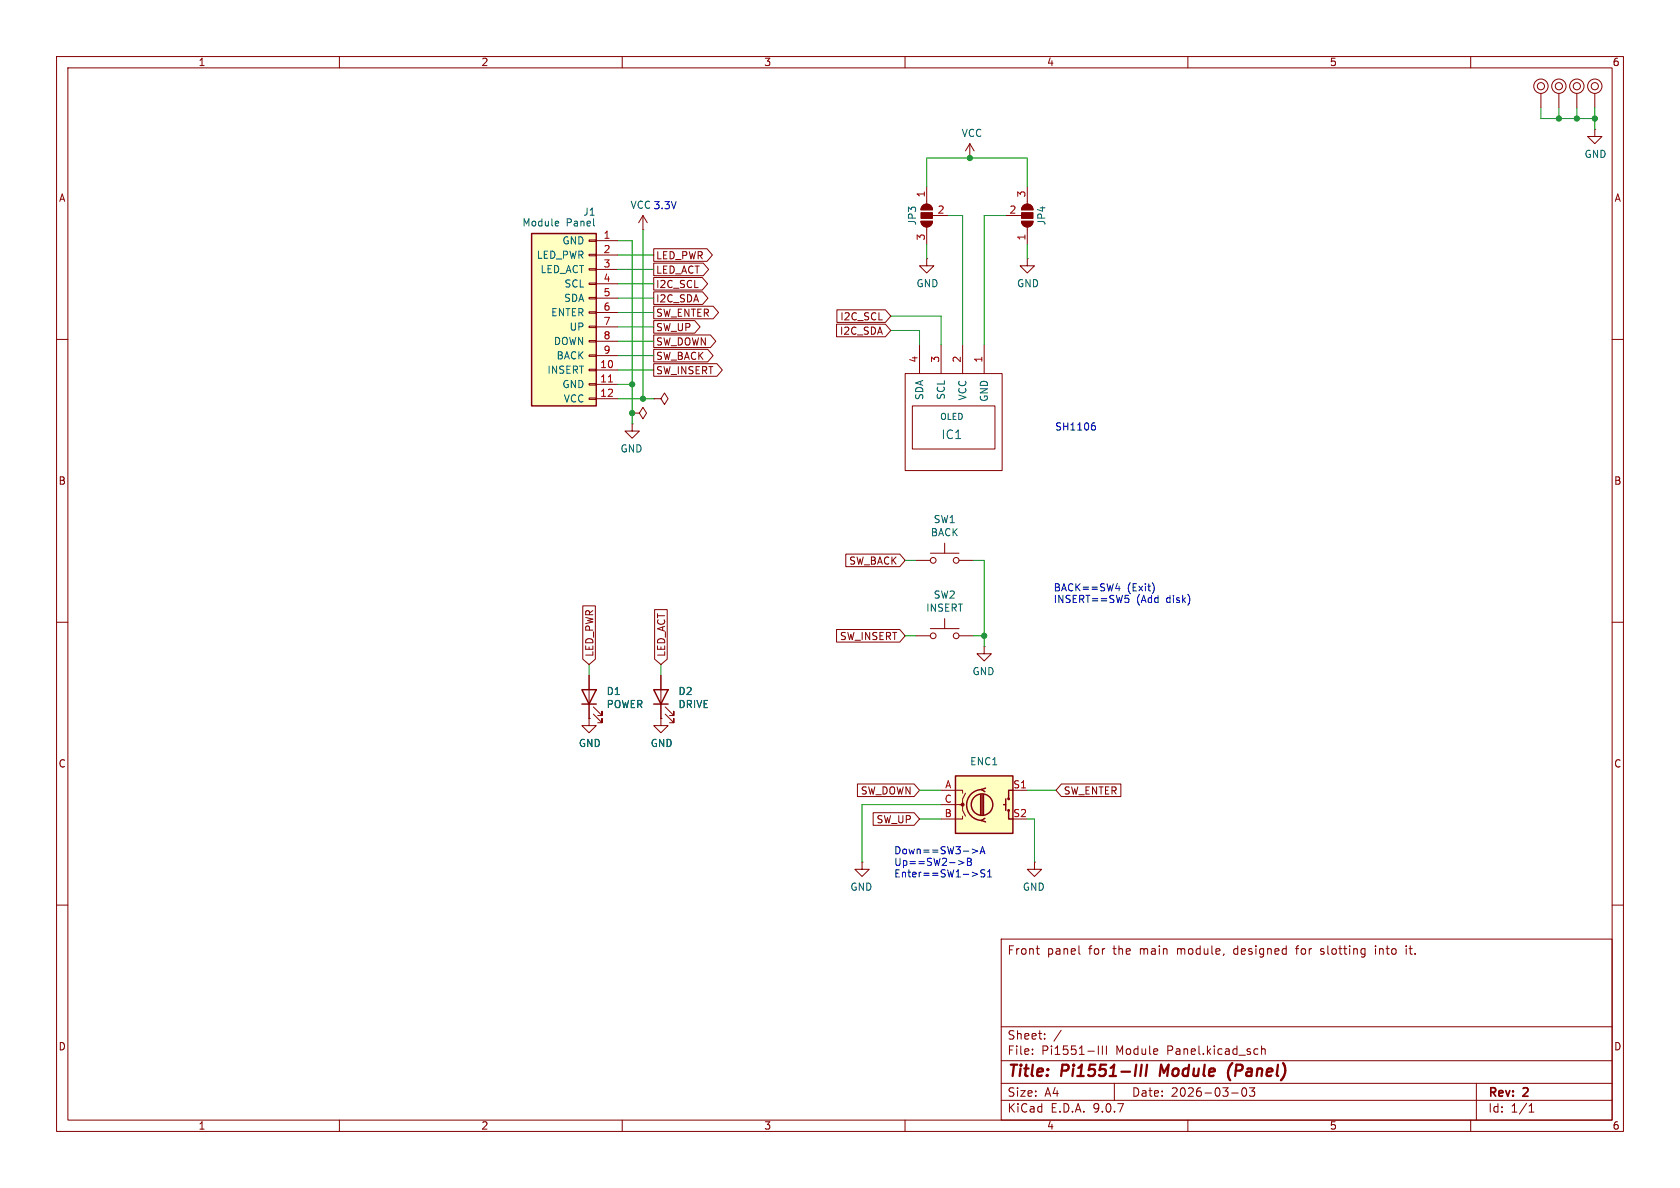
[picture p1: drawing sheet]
<svg xmlns="http://www.w3.org/2000/svg" width="297mm" height="210mm" viewBox="0 0 297 210" stroke-linecap="round" stroke-linejoin="round" font-family="sans-serif">
<g fill="none" stroke="#840000" stroke-width=".18">
<path d="M10 10h277v190h-277zM12 12h273v186h-273zM60 10v2M110 10v2M160 10v2M210 10v2M260 10v2M272.4 16.5v2.6M278.8 16.5v2.6M281.9 22.9v1.2h1.3l-1.3 1.3-1.2-1.3h1.2M281.9 22.9h.1M10 60h2"/>
<path d="M285 60h2M10 110h2M285 110h2M10 160h2M177 166h108v32h-108zM183.2 167.7h.5M183.5 168.6l.2 .1M190.7 168.5l.3 .2M229 167.7h.6M233.5 168.6l.4 .1M233.7 167.7l-.2 .2 .2 .3M243.2 167.2v.1"/>
<path d="M243.2 167.7v1M248.6 167.2v.1M248.6 167.7v1M249.1 167.7h.6M285 160h2M60 198v2M110 198v2M160 198v2M177 194.5h108M177 191.5h108M177 187.5h108M177 181.5h108"/>
<path d="M182.5 186.3v.1M182.5 185.5v.1M184.7 183.6v.1M184.7 182.8v.1M187.6 182.1l-1.3 2M194.2 184.9v1.5M194.9 184.9v1.5M195.6 184.9v1.5M197 191.5v3M210 198v2M217.7 193.2h1.2M219.7 192.4a.81 .81 0 0 0 .3 1.4l.2-.1 .2-.5-.2-.8"/>
<path d="M221.8 192.3l-.5 .6 .4 .1v.7l-.2 .1h-.4l-.2-.1M222.2 185.4l.2 .1M222.4 186.3l-.2 .1M223 184.9v1.5M223 185.5l.2-.1 .4 .1 .1 .9M260 198v2M261 191.5v6.5M270.3 196.6h.9M270.3 195.5l.4-.4v1.5"/>
<circle cx="272.4" cy="15.2" r=".63"/>
<circle cx="272.4" cy="15.2" r="1.27"/>
<circle cx="278.8" cy="15.2" r=".63"/>
<circle cx="278.8" cy="15.2" r="1.27"/>
</g>
<path d="M200.9 188.2l-.3 2M201.8 188.2l-.2 2M202.8 188.2l-.3 2M205.3 188.2l-.3 2M217.9 187.9a2.35 2.35 0 0 0-.4 3.1" fill="none" stroke="#840000" stroke-width=".4"/>
<path d="M168.9 137.2h10.2v10.1h-10.2z" fill="#ffffc2"/>
<g fill="none" stroke="#840000" stroke-width=".25">
<path d="M102.9 121.9h2.5l-1.3 2.6zM102.9 124.5h2.5M115.6 121.9h2.5l-1.3 2.6zM115.6 124.5h2.5M168.9 137.2h10.2v10.1h-10.2zM173.6 139.6a2.73 2.73 0 0 0-2.7 2.7 2.73 2.73 0 0 0 2.7 2.7M174.2 139.3l-.7 .3 .6 .4M179.1 139.7h-.8v1.5M173.4 140.5v3.5M173.6 140.5v3.5M173.9 140.5v3.5M174.1 144.7l-.6 .3 .7 .3"/>
<path d="M177.4 142.2h.4M177.8 141.2v2.1M178.3 143.3v1.5h.8"/>
<circle cx="173.6" cy="142.2" r="1.9"/>
<circle cx="178.3" cy="143.3" r=".13"/>
<circle cx="178.3" cy="141.2" r=".13"/>
</g>
<g fill="none" stroke="#840000" stroke-width=".18">
<path d="M162.8 39.1h2a1.02 1.02 0 0 1-1 1 1.02 1.02 0 0 1-1-1zM163.1 36.4a1.02 1.02 0 0 1 1.1-.3 1.02 1.02 0 0 1 .6 1h-2zM163.8 33v3.1M164.8 38.1h2.8M163.8 45.7v1.3h1.3l-1.3 1.3-1.2-1.3h1.2M163.8 45.7h.1M163.8 40.1v3.1M104.1 119.4v7.6M116.8 119.4v7.6M104.1 127v1.3h1.3l-1.3 1.2-1.2-1.2h1.2M104.1 127h.1M104.9 126.2l1.5 1.6v-.8v.8h-.7"/>
<path d="M104.9 125l1.5 1.5v-.8v.8h-.7M116.8 127v1.3h1.3l-1.3 1.2-1.2-1.2h1.2M116.8 127h.1M117.6 126.2l1.5 1.6v-.8v.8h-.7M117.6 125l1.5 1.5v-.8v.8h-.7M166.4 139.7h3.8v.5M179.1 139.7h2.5M152.4 152.4v1.3h-1.3l1.3 1.2 1.3-1.2h-1.3M152.4 152.4h.1M166.4 142.2h3.8v1.1l.5 1M170.2 144.3v.5h-3.8M170.7 140.2l-.5 1v1h-.5"/>
<path d="M182.9 152.4v1.3h-1.3l1.3 1.2 1.2-1.2h-1.2M182.9 152.4h.1"/>
</g>
<g fill="#840000" stroke="#840000" stroke-width=".18">
<path d="M163.1 36.4a1.02 1.02 0 0 1 1.1-.3 1.02 1.02 0 0 1 .6 1h-2z"/>
<path d="M162.8 37.6h2v1h-2z"/>
<path d="M162.8 39.1h2a1.02 1.02 0 0 1-1 1 1.02 1.02 0 0 1-1-1z"/>
<circle cx="170.2" cy="142.2" r=".25"/>
</g>
<path d="M94 41.3h11.4v30.5h-11.4z" fill="#ffffc2"/>
<path d="M94 41.3h11.4v30.5h-11.4z" fill="none" stroke="#840000" stroke-width=".25"/>
<g fill="none" stroke="#840000" stroke-width=".18">
<path d="M275.6 16.5v2.6M281.9 16.5v2.6M113.7 38.1l.7 1.3M113.7 38.1l-.8 1.3M113.7 38.1v2.5M171.4 27.9h.1M171.4 25.4l-.7 1.3M171.4 25.4l.8 1.3M171.4 25.4v2.5M177.8 38.1h2.8M180.6 39.1h2a1.02 1.02 0 0 1-1 1 1.02 1.02 0 0 1-1-1zM180.9 36.4a1.02 1.02 0 0 1 1.1-.3 1.02 1.02 0 0 1 .6 1h-2z"/>
<path d="M181.6 33v3.1M104.1 42.4h1.3v.3h-1.3zM104.1 45h1.3v.2h-1.3zM104.1 47.5h1.3v.3h-1.3zM104.1 50h1.3v.3h-1.3zM104.1 52.6h1.3v.2h-1.3zM104.1 55.1h1.3v.3h-1.3zM104.1 57.7h1.3v.2h-1.3zM105.4 42.5h3.8M105.4 45.1h3.8M105.4 47.6h3.8M105.4 50.2h3.8"/>
<path d="M105.4 52.7h3.8M105.4 55.2h3.8M105.4 57.8h3.8M113.7 40.6h.1M115.6 54.1h10.5l.9 1.1-.9 1.2h-10.5zM115.6 44h9.4l.9 1.1-.9 1.1h-9.4zM115.6 51.6h8.6l1 1.1-1 1.1h-8.6zM115.6 46.5h8.7l1 1.1-1 1.1h-8.7zM115.6 49.1h8.5l1 1.1-1 1.1h-8.5zM115.6 59.2h10l.9 1.1-.9 1.1h-10zM115.6 56.7h7.2l1 1.1-1 1.1h-7.2zM147.9 57.3h8.6l1 1.1-1 1.1h-8.6z"/>
<path d="M148 54.8h8.5l1 1.1-1 1.1h-8.5zM181.6 45.7v1.3h1.3l-1.3 1.3-1.3-1.3h1.3M181.6 45.7h.1M181.6 40.1v3.1M104.1 60.2h1.3v.3h-1.3zM104.1 62.7h1.3v.3h-1.3zM104.1 65.3h1.3v.2h-1.3zM104.1 67.8h1.3v.3h-1.3zM104.1 70.4h1.3v.2h-1.3zM105.4 60.3h3.8M105.4 62.9h3.8M105.4 65.4h3.8"/>
<path d="M105.4 67.9h3.8M105.4 70.5h3.8M111.8 74.9v1.3h-1.3l1.3 1.3 1.2-1.3h-1.2M111.8 74.9h.1M111.8 73h1.2l.7 1 .6-1-.6-1-.7 1M111.8 73h.1M115.6 70.5h1.2l.7 1 .6-1-.6-1-.7 1M115.6 70.5h.1M115.6 64.3h11.1l1 1.1-1 1.1h-11.1zM115.6 61.8h9.5l1 1.1-1 1.1h-9.5zM160 66h17.2v17.2h-17.2zM161.3 71.8h14.6v7.6h-14.6z"/>
<path d="M162.6 61v5M166.4 61v5M170.2 61v5M174 61v5M149.5 97.9h9.6l.9 1.2-.9 1.1h-9.6zM161.9 99.1h2.6M164.5 97.8h5M167 96v1.8M169.5 99.1h2.6M103 107.1h2.3v9.4l-1.2 1-1.1-1zM104.1 119.4v2.5M115.7 107.8h2.3v8.7l-1.2 1-1.1-1z"/>
<path d="M116.8 119.4v2.5M147.9 111.3h11.2l.9 1.1-.9 1.1h-11.2zM161.9 112.4h2.6M164.5 111.1h5M167 109.3v1.8M169.5 112.4h2.6M174 114.3v1.3h-1.3l1.3 1.2 1.3-1.2h-1.3M174 114.3h.1M104.1 127h.1M104.1 124.5v2.5M116.8 127h.1M116.8 124.5v2.5"/>
<path d="M151.6 138.6h10l1 1.1-1 1.1h-10zM187.6 138.6h10.6v2.2h-10.6l-.9-1.1zM154.4 143.7h7.2l1 1.1-1 1.1h-7.2z"/>
<circle cx="275.6" cy="15.2" r=".63"/>
<circle cx="275.6" cy="15.2" r="1.27"/>
<circle cx="281.9" cy="15.2" r=".63"/>
<circle cx="281.9" cy="15.2" r="1.27"/>
<circle cx="165" cy="99.1" r=".51"/>
<circle cx="169" cy="99.1" r=".51"/>
<circle cx="165" cy="112.4" r=".51"/>
<circle cx="169" cy="112.4" r=".51"/>
</g>
<path d="M107.6 67.5h.7" fill="none" stroke="#a90000" stroke-width=".18"/>
<path d="M98.6 39.1l.2 .3-.6 .1M98.7 39.9h-.1M105 39.9h.1" fill="none" stroke="#006464" stroke-width=".18"/>
<g fill="#840000" stroke="#840000" stroke-width=".18">
<path d="M180.6 39.1h2a1.02 1.02 0 0 1-1 1 1.02 1.02 0 0 1-1-1z"/>
<path d="M180.6 37.6h2v1h-2z"/>
<path d="M180.9 36.4a1.02 1.02 0 0 1 1.1-.3 1.02 1.02 0 0 1 .6 1h-2z"/>
</g>
<g fill="none" stroke="#009600" stroke-width=".18">
<path d="M272.4 19.1v1.9h9.5M275.6 19.1v1.9M278.8 19.1v1.9M281.9 19.1v3.8M163.8 33v-5.1h17.8v5.1M167.6 38.1h2.6v22.9M177.8 38.1h-3.8v22.9M109.2 42.5h2.6v32.4M109.2 47.6h6.4M109.2 45.1h6.4M109.2 50.2h6.4M109.2 55.2h6.4"/>
<path d="M109.2 57.8h6.4M109.2 52.7h6.4M113.7 40.6v29.9M157.5 58.4h5.1v2.6M157.5 55.9h8.9v5.1M163.8 43.2v2.5M181.6 43.2v2.5M109.2 70.5h6.4M109.2 67.9h2.6M109.2 62.9h6.4M109.2 65.4h6.4M109.2 60.3h6.4"/>
<path d="M160 99.1h1.9M172.1 99.1h1.9v15.2M104.1 117.5v1.9M116.8 117.5v1.9M160 112.4h1.9M172.1 112.4h1.9M162.6 139.7h3.8M181.6 139.7h5.1M162.6 144.8h3.8M166.4 142.2h-14v10.2M181.6 144.8h1.3v7.6"/>
</g>
<g fill="none" stroke="#0000c2" stroke-width=".18">
<path d="M193.2 75.2h.2l.3 .3-.1 .4-.4 .1M193.3 74.8h.3M197.5 103.1l-.3 .9h.8M197.8 103.6v.9M199.3 105.7l.3 .3v.3l-.3 .2h-.3M203.9 103.3l.2 .6-.2 .8M169.5 152.1l.9 .4-.9 .4M171 151.7v1.3l.7-.1 .1-.3-.3-.3M171 152.3h.5M171.6 151.8l.1 .3-.2 .2M171.9 150.1l.9 .4-.9 .3M171.9 154.2l.9 .3-.9 .4"/>
<path d="M173.3 150.9l.4-1.2 .4 1.2M173.4 150.6h.6M174.1 153.8h-.5l-.2 .1v.3l.6 .3 .1 .3-.2 .2h-.5M174.6 155h.7M174.6 154.1l.4-.3v1.2"/>
</g>
<g fill="#009600" stroke="#009600" stroke-width=".18">
<circle cx="111.8" cy="67.9" r=".46"/>
<circle cx="111.8" cy="73" r=".46"/>
<circle cx="174" cy="112.4" r=".46"/>
<circle cx="275.6" cy="21" r=".46"/>
<circle cx="281.9" cy="21" r=".46"/>
<circle cx="278.8" cy="21" r=".46"/>
<circle cx="171.4" cy="27.9" r=".46"/>
<circle cx="113.7" cy="70.5" r=".46"/>
</g>
<g font-size="2.8" fill="#840000">
<text x="178" y="190.9">Title:</text>
<text x="187.7" y="190.9">Pi1551-III</text>
<text x="205.9" y="190.9">Module</text>
<text x="218.7" y="190.9">(Panel)</text>
</g>
<text font-size="2.1" fill="#006464" x="166.3" y="77.8">IC1</text>
<g font-size="2.1" fill="#840000">
<text x="178" y="169">Front</text>
<text x="185.1" y="169">panel</text>
<text x="192.5" y="169">for</text>
<text x="197" y="169">the</text>
<text x="201.8" y="169">main</text>
<text x="208.5" y="169">module,</text>
<text x="218.7" y="169">designed</text>
<text x="229.9" y="169">for</text>
<text x="234.3" y="169">slotting</text>
<text x="244.1" y="169">into</text>
<text x="249.7" y="169">it.</text>
<text x="178" y="184">Sheet:</text>
<text x="178" y="186.7">File:</text>
<text x="184.1" y="186.7">Pi1551-III</text>
<text x="197.3" y="186.7">Module</text>
<text x="206.5" y="186.7">Panel.kicad_sch</text>
<text x="178" y="196.9">KiCad</text>
<text x="178" y="194.1">Size:</text>
<text x="184.7" y="194.1">A4</text>
<text x="185.7" y="196.9">E.D.A.</text>
<text x="193.3" y="196.9">9.0.7</text>
<text x="200" y="194.1">Date:</text>
<text x="207" y="194.1">2026-03-03</text>
<text x="263" y="194.3">Rev:</text>
<text x="263" y="196.9">Id:</text>
<text x="267.1" y="196.9">1/1</text>
<text x="269.4" y="194.3">2</text>
</g>
<g font-size="1.8" fill="#840000">
<text x="35" y="11.9">1</text>
<text x="85" y="11.9">2</text>
<text x="135" y="11.9">3</text>
<text x="185" y="11.9">4</text>
<text x="235" y="11.9">5</text>
<text x="285" y="11.9">6</text>
<text x="10.3" y="35.9">A</text>
<text x="285.3" y="35.9">A</text>
<text x="115.9" y="46">LED_PWR</text>
<text x="115.9" y="53.7">I2C_SDA</text>
<text x="115.9" y="48.6">LED_ACT</text>
<text x="115.9" y="51.1">I2C_SCL</text>
<text x="115.9" y="56.2">SW_ENTER</text>
<text x="115.9" y="58.7">SW_UP</text>
<text x="148.4" y="59.4">I2C_SDA</text>
<text x="148.4" y="56.8">I2C_SCL</text>
<text x="115.9" y="61.3">SW_DOWN</text>
<text x="115.9" y="63.8">SW_BACK</text>
<text x="115.9" y="66.4">SW_INSERT</text>
<text x="10.3" y="85.9">B</text>
<text x="285.3" y="85.9">B</text>
<text x="150" y="100">SW_BACK</text>
<text x="148.4" y="113.3">SW_INSERT</text>
<text x="105.1" y="116.2" transform="rotate(-90 105.1 116.2)">LED_PWR</text>
<text x="117.8" y="116.2" transform="rotate(-90 117.8 116.2)">LED_ACT</text>
<text x="10.3" y="135.9">C</text>
<text x="285.3" y="135.9">C</text>
<text x="152.1" y="140.7">SW_DOWN</text>
<text x="188" y="140.7">SW_ENTER</text>
<text x="154.9" y="145.7">SW_UP</text>
<text x="10.3" y="185.9">D</text>
<text x="285.3" y="185.9">D</text>
<text x="35" y="199.9">1</text>
<text x="85" y="199.9">2</text>
<text x="135" y="199.9">3</text>
<text x="185" y="199.9">4</text>
<text x="235" y="199.9">5</text>
<text x="285" y="199.9">6</text>
</g>
<g font-size="1.8" fill="#006464">
<text x="169.9" y="24.4">VCC</text>
<text x="280" y="28.1">GND</text>
<text x="92.3" y="40.2">Module</text>
<text x="100.1" y="40.2">Panel</text>
<text x="103" y="38.3">J1</text>
<text x="162.2" y="39.9" transform="rotate(-90 162.2 39.9)">JP3</text>
<text x="185" y="39.9" transform="rotate(-90 185 39.9)">JP4</text>
<text x="94.8" y="45.9">LED_PWR</text>
<text x="99.3" y="43.4">GND</text>
<text x="95.5" y="48.5">LED_ACT</text>
<text x="99.6" y="53.6">SDA</text>
<text x="99.7" y="51">SCL</text>
<text x="161.9" y="51">GND</text>
<text x="179.7" y="51">GND</text>
<text x="97.3" y="56.1">ENTER</text>
<text x="100.6" y="58.6">UP</text>
<text x="97.8" y="61.2">DOWN</text>
<text x="98.3" y="63.7">BACK</text>
<text x="96.7" y="66.3">INSERT</text>
<text x="99.3" y="68.8">GND</text>
<text x="99.6" y="71.3">VCC</text>
<text x="163.4" y="70.8" transform="rotate(-90 163.4 70.8)">SDA</text>
<text x="167.2" y="70.8" transform="rotate(-90 167.2 70.8)">SCL</text>
<text x="171" y="70.9" transform="rotate(-90 171 70.9)">VCC</text>
<text x="174.9" y="71.1" transform="rotate(-90 174.9 71.1)">GND</text>
<text x="109.6" y="80.2">GND</text>
<text x="164.5" y="95">BACK</text>
<text x="165" y="92.7">SW1</text>
<text x="165" y="106">SW2</text>
<text x="163.6" y="108.3">INSERT</text>
<text x="171.8" y="119.6">GND</text>
<text x="107.1" y="123.1">D1</text>
<text x="107.1" y="125.4">POWER</text>
<text x="119.8" y="123.1">D2</text>
<text x="119.8" y="125.4">DRIVE</text>
<text x="102.2" y="132.3">GND</text>
<text x="114.9" y="132.3">GND</text>
<text x="171.4" y="135.5">ENC1</text>
<text x="150.2" y="157.7">GND</text>
<text x="180.7" y="157.7">GND</text>
</g>
<g font-size="1.8" fill="#a90000">
<text x="163.6" y="35" transform="rotate(-90 163.6 35)">1</text>
<text x="181.4" y="35" transform="rotate(-90 181.4 35)">3</text>
<text x="165.7" y="37.8">2</text>
<text x="178.4" y="37.8">2</text>
<text x="106.6" y="42.3">1</text>
<text x="106.6" y="44.8">2</text>
<text x="106.6" y="47.4">3</text>
<text x="163.6" y="42.6" transform="rotate(-90 163.6 42.6)">3</text>
<text x="181.4" y="42.6" transform="rotate(-90 181.4 42.6)">1</text>
<text x="106.6" y="49.9">4</text>
<text x="106.6" y="52.5">5</text>
<text x="106.6" y="55">6</text>
<text x="106.6" y="57.5">7</text>
<text x="106" y="65.2">10</text>
<text x="106.6" y="60.1">8</text>
<text x="106.6" y="62.6">9</text>
<text x="162.3" y="64.2" transform="rotate(-90 162.3 64.2)">4</text>
<text x="166.1" y="64.2" transform="rotate(-90 166.1 64.2)">3</text>
<text x="169.9" y="64.2" transform="rotate(-90 169.9 64.2)">2</text>
<text x="173.7" y="64.2" transform="rotate(-90 173.7 64.2)">1</text>
<text x="106" y="67.7">11</text>
<text x="106" y="70.2">12</text>
<text x="166.9" y="142">C</text>
<text x="167" y="139.4">A</text>
<text x="179" y="139.4">S1</text>
<text x="166.9" y="144.5">B</text>
<text x="179" y="144.5">S2</text>
</g>
<g font-size="1.8" fill="#0000c2">
<text x="111.4" y="37.1">VCC 3.3V</text>
<text x="186.4" y="76.3">SH1106</text>
<text x="186.2" y="104.7">BACK==SW4</text>
<text x="186.2" y="106.8">INSERT==SW5</text>
<text x="199.3" y="104.7">(Exit)</text>
<text x="200.9" y="106.8">(Add</text>
<text x="206.3" y="106.8">disk)</text>
<text x="158" y="151.2">Down==SW3-&gt;A</text>
<text x="158" y="153.3">Up==SW2-&gt;B</text>
<text x="158" y="155.3">Enter==SW1-&gt;S1</text>
</g>
<text font-size="1.5" fill="#006464" x="166.1" y="74.4">OLED</text>
</svg>
